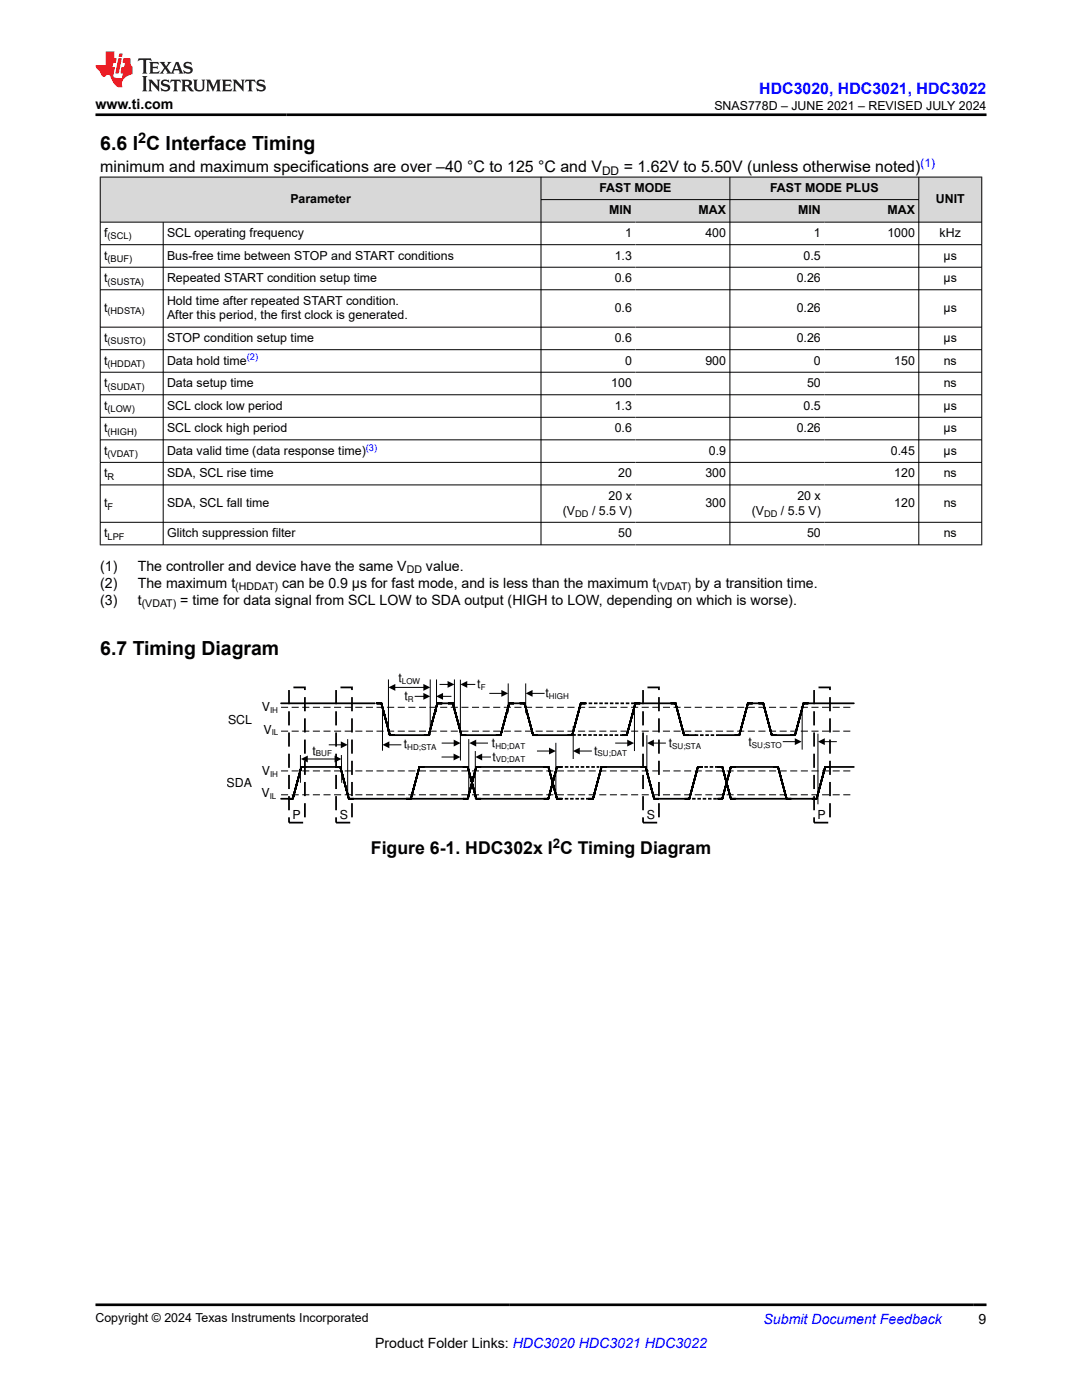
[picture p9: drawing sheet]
<svg xmlns="http://www.w3.org/2000/svg" width="216mm" height="279mm" viewBox="0 0 216 279" stroke-linecap="round" stroke-linejoin="round" font-family="sans-serif">
<g fill="#d8d8d8">
<path d="M20 35.3h175.9v4.5h-175.9z" fill-rule="evenodd"/>
<path d="M20.1 35.4h87.8v8.9h-87.8z" fill-rule="evenodd"/>
<path d="M108 35.4h37.6v4.4h-37.6z" fill-rule="evenodd"/>
<path d="M145.7 35.4h37.6v4.4h-37.6z" fill-rule="evenodd"/>
<path d="M183.4 35.4h12.4v8.9h-12.4z" fill-rule="evenodd"/>
<path d="M108 39.9h18.8v4.4h-18.8z" fill-rule="evenodd"/>
<path d="M126.8 39.9h18.8v4.4h-18.8z" fill-rule="evenodd"/>
<path d="M145.7 39.9h18.8v4.4h-18.8z" fill-rule="evenodd"/>
<path d="M164.5 39.9h18.8v4.4h-18.8z" fill-rule="evenodd"/>
</g>
<g fill="none" stroke="#000" stroke-width=".2">
<path d="M19.9 35.3h176.1M20 35.3v73.5M107.9 35.3v73.5M107.9 39.8h75.5M145.6 35.3v73.5M183.3 35.3v73.5M195.9 35.3v73.5M19.9 44.3h176.1M19.9 48.8h176.1M19.9 53.3h176.1M19.9 57.8h176.1M32.6 44.3v64.5"/>
<path d="M19.9 65.3h176.1M19.9 69.8h176.1M19.9 74.3h176.1M19.9 78.8h176.1M19.9 83.3h176.1M19.9 87.8h176.1M19.9 92.3h176.1M19.9 96.8h176.1M19.9 104.2h176.1M19.9 108.7h176.1M59.9 150.7v5.5M61.2 151.5h5.7"/>
<path d="M68.1 150.7l.1 5.5M69.4 147.5v11.4M76.3 141v8.8M77.5 148.6h2.6"/>
</g>
<path d="M56.1 140.4h18.7M56.1 159.4h1.6M57.5 159.4h.9l1.7-6.3h1h-1l-1.7 6.3M69.6 159.4l-1.7-6.3h-1h1l1.7 6.3h1M77.8 146.7l-1.7-6.3h-1h1l1.7 6.3h7.7l1.8-6.3h.9h-.9l-1.8 6.3M87.8 140.4h1.6M92.1 146.7l-1.7-6.3h-1h1l1.7 6.3h.9M92.6 146.7h7.3l1.7-6.3h1h-1l-1.7 6.3M102.1 140.4h1.6M106.4 146.7l-1.7-6.3h-1h1l1.7 6.3h.9" fill="none" stroke="#000" stroke-width=".35"/>
<path d="M56.1 141.2h114.3M56.1 145.9h114.3M56.1 153.9h114.3M56.1 158.6h114.3" fill="none" stroke="#000" stroke-width=".2" stroke-dasharray="1.4 .7" stroke-linecap="butt"/>
<path d="M57.7 137.2h3.1v27h-3.1zM128.3 137.2h3.2v27h-3.2z" fill="none" stroke="#000" stroke-width=".35" stroke-dasharray="2.8 1.4" stroke-linecap="butt"/>
<path d="M60 151.5l1.4-.7v1.4zM66.8 150.8l1.3 .7-1.3 .7zM76.3 148.6l1.4-.6v1.3z" fill="#000"/>
<path d="M80.4 147.6h7v1.8h-7z" fill-rule="evenodd" fill="#fff"/>
<path d="M77.5 135.6v11.1M85.8 135.6v11.1M65.6 148.6h2.6" fill="none" stroke="#000" stroke-width=".2"/>
<path d="M68 148l1.4 .6-1.4 .7z" fill="#000"/>
<path d="M60.8 153.1h6.4M70.4 159.4h22.2M81 159.4h1l1.7-6.3h1h-1l-1.7 6.3M84 153.1h8.6M92.4 159.4h.9l1.7-6.3h1h-1l-1.7 6.3M95 159.4l-1.7-6.3h-.9h.9l1.7 6.3h1" fill="none" stroke="#000" stroke-width=".35"/>
<path d="M79.3 134.6h4.8v1.6h-4.8z" fill-rule="evenodd" fill="#fff"/>
<path d="M82.7 139h1.9M87.1 135.6v6.5M88.2 139h1.9" fill="none" stroke="#000" stroke-width=".2"/>
<path d="M84.5 138.3l1.3 .7-1.3 .7zM87 139l1.4-.7v1.4z" fill="#000"/>
<path d="M79.9 138.2h2.6v1.6h-2.6z" fill-rule="evenodd" fill="#fff"/>
<path d="M88.1 148.3h2.6M91.9 145.2v6.6M93.5 147.5v11.8M94.8 148.3h2.6" fill="none" stroke="#000" stroke-width=".2"/>
<path d="M90.5 147.6l1.4 .7-1.4 .7zM93.6 148.3l1.4-.7v1.4z" fill="#000"/>
<path d="M97.4 147.2h7.4v2.2h-7.4z" fill-rule="evenodd" fill="#fff"/>
<path d="M87.7 136.6h1.8M91.9 135.6v11.1M93.1 136.6h1.7M97.6 138.4h2.6M101.4 136.4v5.8M104.9 136.4v5.9M106.1 138.4h2.6" fill="none" stroke="#000" stroke-width=".2"/>
<path d="M89.3 135.9l1.4 .7-1.4 .7zM91.9 136.6l1.3-.7v1.4zM100 137.7l1.4 .7-1.4 .7zM104.9 138.4l1.4-.7v1.4z" fill="#000"/>
<path d="M95.2 135.8h2.3v1.6h-2.3z" fill-rule="evenodd" fill="#fff"/>
<g fill="none" stroke="#000" stroke-width=".35">
<path d="M95.8 153.1h12.7M96 159.4h13.4l1.7-6.3h1h-1l-1.7 6.3M106.9 146.7h7.3l1.7-6.3h1h-1l-1.7 6.3M111.1 159.4l-1.7-6.3h-.9h.9l1.7 6.3h1M117.4 159.4h.9l1.7-6.3h1h-1l-1.7 6.3M121 153.1h6.9M124.1 146.7h1l1.7-6.3h.9h-.9l-1.7 6.3M127.5 140.4h6.3M130.5 159.4l-1.7-6.3h-.9h.9l1.7 6.3h1M136.5 146.7l-1.7-6.3h-1h1l1.7 6.3h1M143.4 146.7h4.1l1.7-6.3h1h-1l-1.7 6.3M149.7 140.4h1.6"/>
<path d="M154 146.7l-1.7-6.3h-1h1l1.7 6.3h1"/>
</g>
<path d="M111.6 153.1h8M111.6 159.4h6.4M114.2 146.7h10.1M116.4 140.4h11.3M138.6 146.7h4.8" fill="none" stroke="#000" stroke-width=".35" stroke-dasharray=".7 .4" stroke-linecap="butt"/>
<path d="M107.1 149.9h2.6M110.9 148.2v10.9M114.4 144.9v6.6M115.5 149.9h2.6" fill="none" stroke="#000" stroke-width=".2"/>
<path d="M109.5 149.2l1.4 .7-1.4 .7zM114.3 149.9l1.4-.7v1.4z" fill="#000"/>
<path d="M118.6 149.1h6.8v1.6h-6.8z" fill-rule="evenodd" fill="#fff"/>
<path d="M122.8 148.3h2.5M126.6 141.2v8.7M129.1 146.7v7.6M130.3 148.3h2.6" fill="none" stroke="#000" stroke-width=".2"/>
<path d="M125.2 147.6l1.3 .7-1.3 .7zM129.1 148.3l1.4-.7v1.4z" fill="#000"/>
<path d="M133.4 147.5h7.6v1.6h-7.6z" fill-rule="evenodd" fill="#fff"/>
<path d="M136.6 159.4h.9l1.8-6.3h.9h-.9l-1.8 6.3M137 146.7h1.8M143.2 159.4h.9l1.7-6.3h1h-1l-1.7 6.3M145.8 159.4l-1.7-6.3h-.9h.9l1.7 6.3h1M146.6 153.1h7.9M146.6 159.4h15.8M156.9 159.4l-1.7-6.3h-.9h.9l1.7 6.3h1M157.7 146.7h.9l1.7-6.3h1h-1l-1.7 6.3M160.9 140.4h9.5M162 159.4h.9l1.8-6.3h.9h-.9l-1.8 6.3M165.6 153.1h4.8" fill="none" stroke="#000" stroke-width=".35"/>
<path d="M137 159.4h7.1M139.5 153.1h3.9" fill="none" stroke="#000" stroke-width=".35" stroke-dasharray=".7 .4" stroke-linecap="butt"/>
<path d="M156.2 148h2.6M160.1 140.9v8.7M163.2 146.4v14.1M164.4 148h2.6" fill="none" stroke="#000" stroke-width=".2"/>
<path d="M158.6 147.3l1.4 .7-1.4 .7zM163.2 148l1.4-.7v1.4z" fill="#000"/>
<path d="M148.9 147.3h7.1v1.6h-7.1z" fill-rule="evenodd" fill="#fff"/>
<path d="M67.1 137.2h3.1v27h-3.1zM162.4 137.2h3.2v27h-3.2z" fill="none" stroke="#000" stroke-width=".35" stroke-dasharray="2.8 1.4" stroke-linecap="butt"/>
<path d="M78.7 137.2h5.9M90.7 135.6v6.6M88.1 151.1h2.6M94.8 149.9v9.5M96 151.1h2.6" fill="none" stroke="#000" stroke-width=".2"/>
<path d="M77.5 137.2l1.4-.7v1.4zM84.5 136.5l1.3 .7-1.3 .7zM90.5 150.4l1.4 .7-1.4 .7zM94.8 151.1l1.4-.7v1.4z" fill="#000"/>
<path d="M98 150h6.8v2.2h-6.8z" fill-rule="evenodd" fill="#fff"/>
<path d="M131.5 159.4h5.1M155 146.7h2.7" fill="none" stroke="#000" stroke-width=".35"/>
<path d="M27.7 11.6l-.2 .6 .5-.2h.6v.1v2.2l-.2 .4h1l-.2-.4v-2.2v-.1h.5l.5 .2-.1-.6zM29.8 12.4l.2 .3v1.6l-.2 .4h1.9l.1-.6a1.08 1.08 0 0 1-1.3 .2v-.7h.6l.4 .2v-.7l-.4 .2h-.6v-.5l.2-.2a1 1 0 0 1 1 .3l-.1-.5zM31.8 12.4l1 1.1-1 1.2h.9l-.2-.2 .4-.8 .5 .8-.2 .2h1.6l-.2-.2 .1-.5h1l.1 .5-.1 .2h.9l-.2-.4-.8-1.9h-.5l-1 2.1-.8-1.1 .9-1h-.8l.2 .2-.5 .6-.3-.6 .1-.2zM35.2 12.8l.4 1h-.8zM36.8 12.5a.65 .65 0 0 0-.2 .7 .65 .65 0 0 0 .6 .5l.7 .1 .1 .3a.79 .79 0 0 1-.7 .4 .79 .79 0 0 1-.7-.5l.1 .7 .2-.1a.93 .93 0 0 0 1.1 0 .93 .93 0 0 0 .4-.9 1.46 1.46 0 0 0-1.2-.6l-.1-.3a1.09 1.09 0 0 1 1.2 .2l-.2-.6-.1 .1-.6-.2zM28.4 15.2l.2 .4v2.2l-.2 .4h1l-.2-.4v-2.2l.2-.4zM29.6 15.9l.2 .4v1.5l-.2 .4h.8l-.3-.4v-1.3l1.7 1.8v-2l.2-.4h-.8l.2 .2 .1 1.1-1.2-1.3zM32.3 16a.65 .65 0 0 0-.2 .8 .65 .65 0 0 0 .7 .4l.6 .2 .1 .2a.79 .79 0 0 1-.7 .4 .79 .79 0 0 1-.7-.5l.1 .7 .2-.1a.93 .93 0 0 0 1.1 .1 .93 .93 0 0 0 .4-1 1.46 1.46 0 0 0-1.2-.5l-.1-.4a1.09 1.09 0 0 1 1.2 .2l-.2-.6-.1 .1-.6-.1zM34.1 15.9l-.1 .6a.63 .63 0 0 1 .7-.3l.1 1.6-.3 .4h1l-.2-.4v-1.6a.66 .66 0 0 1 .8 .3l-.1-.6zM36.2 15.9l.2 .4v1.5l-.2 .4h.9l-.2-.2v-.7h.5l.1 .2a.79 .79 0 0 0 1.2 .6l-1-.9a.61 .61 0 0 0 .6-.6 .61 .61 0 0 0-.5-.7zM36.9 16.2h.2a.47 .47 0 0 1 .5 .1 .47 .47 0 0 1 .1 .5l-.2 .1-.6 .1zM38.5 15.9l.2 .2a2.27 2.27 0 0 0 .4 2 1.04 1.04 0 0 0 1.7-.7v-1.3l.2-.2h-.8l.2 .4v1.1a.6 .6 0 0 1-.6 .6 .6 .6 0 0 1-.6-.6v-1.1l.3-.4zM41.1 15.9l.2 .4v1.5l-.2 .4h.7l-.2-.4v-1.4l.9 1.9 .8-1.9v1.4l-.2 .4h1l-.3-.4v-1.5l.3-.4h-.8l-.7 1.5-.7-1.5zM44.3 15.9l.2 .4v1.5l-.2 .4h1.9l.1-.6a1.09 1.09 0 0 1-1.3 .2v-.7h.6l.4 .2v-.6l-.4 .2h-.6v-.6l.2-.1a1.01 1.01 0 0 1 1 .3l-.1-.6zM46.4 15.9l.3 .4v1.5l-.3 .4h.8l-.2-.4v-1.3l1.6 1.8v-2l.2-.4h-.7l.2 .2v1.1l-1.2-1.3zM49 15.9l-.1 .6a.63 .63 0 0 1 .8-.3v1.6l-.3 .4h1l-.2-.4v-1.6a.66 .66 0 0 1 .8 .3l-.1-.6zM51.4 16a.65 .65 0 0 0-.2 .8 .65 .65 0 0 0 .6 .4l.6 .2 .2 .2a.79 .79 0 0 1-.8 .4 .79 .79 0 0 1-.6-.5l.1 .7 .2-.1a.93 .93 0 0 0 1 .1 .93 .93 0 0 0 .5-1 1.46 1.46 0 0 0-1.3-.5l-.1-.4a1.09 1.09 0 0 1 1.3 .2l-.2-.6-.2 .1-.5-.1z" fill="#231f20"/>
<path d="M21.1 10.3v2.7h-2.1l.1 .4 .9 1a.95 .95 0 0 0 .9 .9 .59 .59 0 0 1 .6-.4 .59 .59 0 0 1 .5 .3l.4 .8a1.59 1.59 0 0 0 2.1 1.4 1.61 1.61 0 0 1 1-2.3l1-.3-.1-1.5a1.59 1.59 0 0 1-.4-1.7h-1.4l-.2 .9h.5l-.1 .9h-.5l-.2 .9v.3l.4 .1-.2 .9h-.6a.73 .73 0 0 1-1.1-.7l.3-1.5h-.5l.2-.9h.5l.2-.9h-.5v-1.3zM23.6 11.6l-.6 3.1h.7l.6-3.1zM23.8 10.7l-.1 .6h.7l.1-.6z" fill="#ed1c24"/>
<path d="M19 22.9h177.8M19 260.4h177.8" fill="none" stroke="#000" stroke-width=".53"/>
<g font-size="3.9">
<text x="20" y="29.9">6.6 I C Interface Timing</text>
<text x="20" y="130.8">6.7 Timing Diagram</text>
</g>
<text font-size="3.5" x="74" y="170.3">Figure 6-1. HDC302x I C Timing Diagram</text>
<text font-size="3.2" fill="#00f" x="151.5" y="18.7">HDC3020, HDC3021, HDC3022</text>
<g font-size="3.2">
<text x="20" y="34.3">minimum and maximum specifications are over –40 °C to 125 °C and V</text>
<text x="124.4" y="34.3">= 1.62V to 5.50V (unless otherwise noted)</text>
</g>
<text font-size="2.9" x="27.6" y="28.6">2</text>
<g font-size="2.8">
<text x="19" y="21.8">www.ti.com</text>
<text x="20" y="113.9">(1)</text>
<text x="27.5" y="113.9">The controller and device have the same V</text>
<text x="85" y="113.9">value.</text>
<text x="20" y="117.3">(2)</text>
<text x="27.5" y="117.3">The maximum t</text>
<text x="56.3" y="117.3">can be 0.9 µs for fast mode, and is less than the maximum t</text>
<text x="138.7" y="117.3">by a transition time.</text>
<text x="20" y="120.7">(3)</text>
<text x="27.5" y="120.7">t</text>
<text x="36" y="120.7">= time for data signal from SCL LOW to SDA output (HIGH to LOW, depending on which is worse).</text>
<text x="74.9" y="269">Product Folder Links: HDC3020 HDC3021 HDC3022</text>
<text x="195.3" y="264.2">9</text>
</g>
<text font-size="2.8" fill="#00f" x="152.4" y="264.2">Submit Document Feedback</text>
<text font-size="2.6" x="110.3" y="169.2">2</text>
<g font-size="2.5">
<text x="142.5" y="21.9">SNAS778D – JUNE 2021 – REVISED JULY 2024</text>
<text x="57.9" y="40.5">Parameter</text>
<text x="119.6" y="38.3">FAST MODE</text>
<text x="153.7" y="38.3">FAST MODE PLUS</text>
<text x="186.7" y="40.5">UNIT</text>
<text x="20.8" y="47.3">f</text>
<text x="33.3" y="47.3">SCL operating frequency</text>
<text x="121.6" y="42.8">MIN</text>
<text x="124.7" y="47.3">1</text>
<text x="139.4" y="42.8">MAX</text>
<text x="140.8" y="47.3">400</text>
<text x="159.3" y="42.8">MIN</text>
<text x="162.4" y="47.3">1</text>
<text x="177.1" y="47.3">1000</text>
<text x="177.1" y="42.8">MAX</text>
<text x="187.5" y="47.3">kHz</text>
<text x="20.8" y="51.8">t</text>
<text x="33.3" y="51.8">Bus-free time between STOP and START conditions</text>
<text x="122.7" y="51.8">1.3</text>
<text x="160.4" y="51.8">0.5</text>
<text x="188.3" y="51.8">µs</text>
<text x="20.8" y="56.3">t</text>
<text x="33.3" y="56.3">Repeated START condition setup time</text>
<text x="122.7" y="56.3">0.6</text>
<text x="159" y="56.3">0.26</text>
<text x="188.3" y="56.3">µs</text>
<text x="20.8" y="62.3">t</text>
<text x="33.3" y="60.8">Hold time after repeated START condition.</text>
<text x="33.3" y="63.8">After this period, the first clock is generated.</text>
<text x="122.7" y="62.3">0.6</text>
<text x="159" y="62.3">0.26</text>
<text x="188.3" y="62.3">µs</text>
<text x="20.8" y="68.3">t</text>
<text x="33.3" y="68.3">STOP condition setup time</text>
<text x="122.7" y="68.3">0.6</text>
<text x="159" y="68.3">0.26</text>
<text x="188.3" y="68.3">µs</text>
<text x="20.8" y="72.7">t</text>
<text x="20.8" y="77.2">t</text>
<text x="33.3" y="72.7">Data hold time</text>
<text x="33.3" y="77.2">Data setup time</text>
<text x="122" y="77.2">100</text>
<text x="124.7" y="72.7">0</text>
<text x="140.8" y="72.7">900</text>
<text x="161" y="77.2">50</text>
<text x="162.4" y="72.7">0</text>
<text x="178.4" y="72.7">150</text>
<text x="188.3" y="72.7">ns</text>
<text x="188.3" y="77.2">ns</text>
<text x="20.8" y="81.7">t</text>
<text x="33.3" y="81.7">SCL clock low period</text>
<text x="122.7" y="81.7">1.3</text>
<text x="160.4" y="81.7">0.5</text>
<text x="188.3" y="81.7">µs</text>
<text x="20.8" y="86.2">t</text>
<text x="33.3" y="86.2">SCL clock high period</text>
<text x="122.7" y="86.2">0.6</text>
<text x="159" y="86.2">0.26</text>
<text x="188.3" y="86.2">µs</text>
<text x="20.8" y="90.7">t</text>
<text x="20.8" y="95.2">t</text>
<text x="33.3" y="90.7">Data valid time (data response time)</text>
<text x="33.3" y="95.2">SDA, SCL rise time</text>
<text x="123.3" y="95.2">20</text>
<text x="140.8" y="95.2">300</text>
<text x="141.4" y="90.7">0.9</text>
<text x="177.8" y="90.7">0.45</text>
<text x="178.4" y="95.2">120</text>
<text x="188.3" y="90.7">µs</text>
<text x="188.3" y="95.2">ns</text>
<text x="20.8" y="101.2">t</text>
<text x="33.3" y="101.2">SDA, SCL fall time</text>
<text x="121.4" y="99.7">20 x</text>
<text x="140.8" y="101.2">300</text>
<text x="159.1" y="99.7">20 x</text>
<text x="178.4" y="101.2">120</text>
<text x="188.3" y="101.2">ns</text>
<text x="20.8" y="107.2">t</text>
<text x="33.3" y="107.2">Glitch suppression filter</text>
<text x="112.3" y="102.7">(V</text>
<text x="118.1" y="102.7">/ 5.5 V)</text>
<text x="123.3" y="107.2">50</text>
<text x="150" y="102.7">(V</text>
<text x="155.8" y="102.7">/ 5.5 V)</text>
<text x="161" y="107.2">50</text>
<text x="188.3" y="107.2">ns</text>
<text x="79.5" y="136.1">t</text>
<text x="95.2" y="137.3">t</text>
<text x="52.2" y="142">V</text>
<text x="80.7" y="139.7">t</text>
<text x="108.8" y="139.1">t</text>
<text x="45.5" y="144.4">SCL</text>
<text x="52.6" y="146.4">V</text>
<text x="80.6" y="149.2">t</text>
<text x="98.2" y="149">t</text>
<text x="133.4" y="149">t</text>
<text x="149.4" y="148.9">t</text>
<text x="52.2" y="154.7">V</text>
<text x="62.3" y="150.6">t</text>
<text x="98.2" y="151.8">t</text>
<text x="118.6" y="150.6">t</text>
<text x="45.2" y="157">SDA</text>
<text x="52.2" y="159.1">V</text>
<text x="58.4" y="163.4">P</text>
<text x="67.8" y="163.4">S</text>
<text x="129.1" y="163.4">S</text>
<text x="163.1" y="163.4">P</text>
<text x="19" y="263.9">Copyright © 2024 Texas Instruments Incorporated</text>
</g>
<text font-size="2.4" x="120.1" y="34.9">DD</text>
<text font-size="2.4" fill="#00f" x="183.7" y="33.2">(1)</text>
<g font-size="2.1">
<text x="46.9" y="117.8">(HDDAT)</text>
<text x="81.2" y="114.5">DD</text>
<text x="131" y="117.8">(VDAT)</text>
<text x="28.3" y="121.2">(VDAT)</text>
</g>
<g font-size="1.9">
<text x="21.5" y="47.8">(SCL)</text>
<text x="21.5" y="52.3">(BUF)</text>
<text x="21.5" y="56.8">(SUSTA)</text>
<text x="21.5" y="62.8">(HDSTA)</text>
<text x="21.5" y="68.7">(SUSTO)</text>
<text x="21.5" y="73.2">(HDDAT)</text>
<text x="21.5" y="77.7">(SUDAT)</text>
<text x="21.5" y="82.2">(LOW)</text>
<text x="21.5" y="86.7">(HIGH)</text>
<text x="21.5" y="91.2">(VDAT)</text>
<text x="21.5" y="95.7">R</text>
<text x="21.5" y="101.7">F</text>
<text x="21.5" y="107.7">LPF</text>
<text x="114.8" y="103.2">DD</text>
<text x="152.5" y="103.2">DD</text>
</g>
<g font-size="1.9" fill="#00f">
<text x="49.3" y="71.9">(2)</text>
<text x="73" y="89.9">(3)</text>
</g>
<g font-size="1.6">
<text x="80.2" y="136.5">LOW</text>
<text x="95.9" y="137.7">F</text>
<text x="53.9" y="142.3">IH</text>
<text x="81.4" y="140.1">R</text>
<text x="109.5" y="139.5">HIGH</text>
<text x="54.2" y="146.7">IL</text>
<text x="81.3" y="149.6">HD;STA</text>
<text x="98.8" y="149.4">HD;DAT</text>
<text x="134.1" y="149.4">SU;STA</text>
<text x="150" y="149.2">SU;STO</text>
<text x="53.9" y="155">IH</text>
<text x="63" y="151">BUF</text>
<text x="98.9" y="152.2">VD;DAT</text>
<text x="119.2" y="151">SU;DAT</text>
<text x="53.8" y="159.4">IL</text>
</g>
</svg>
